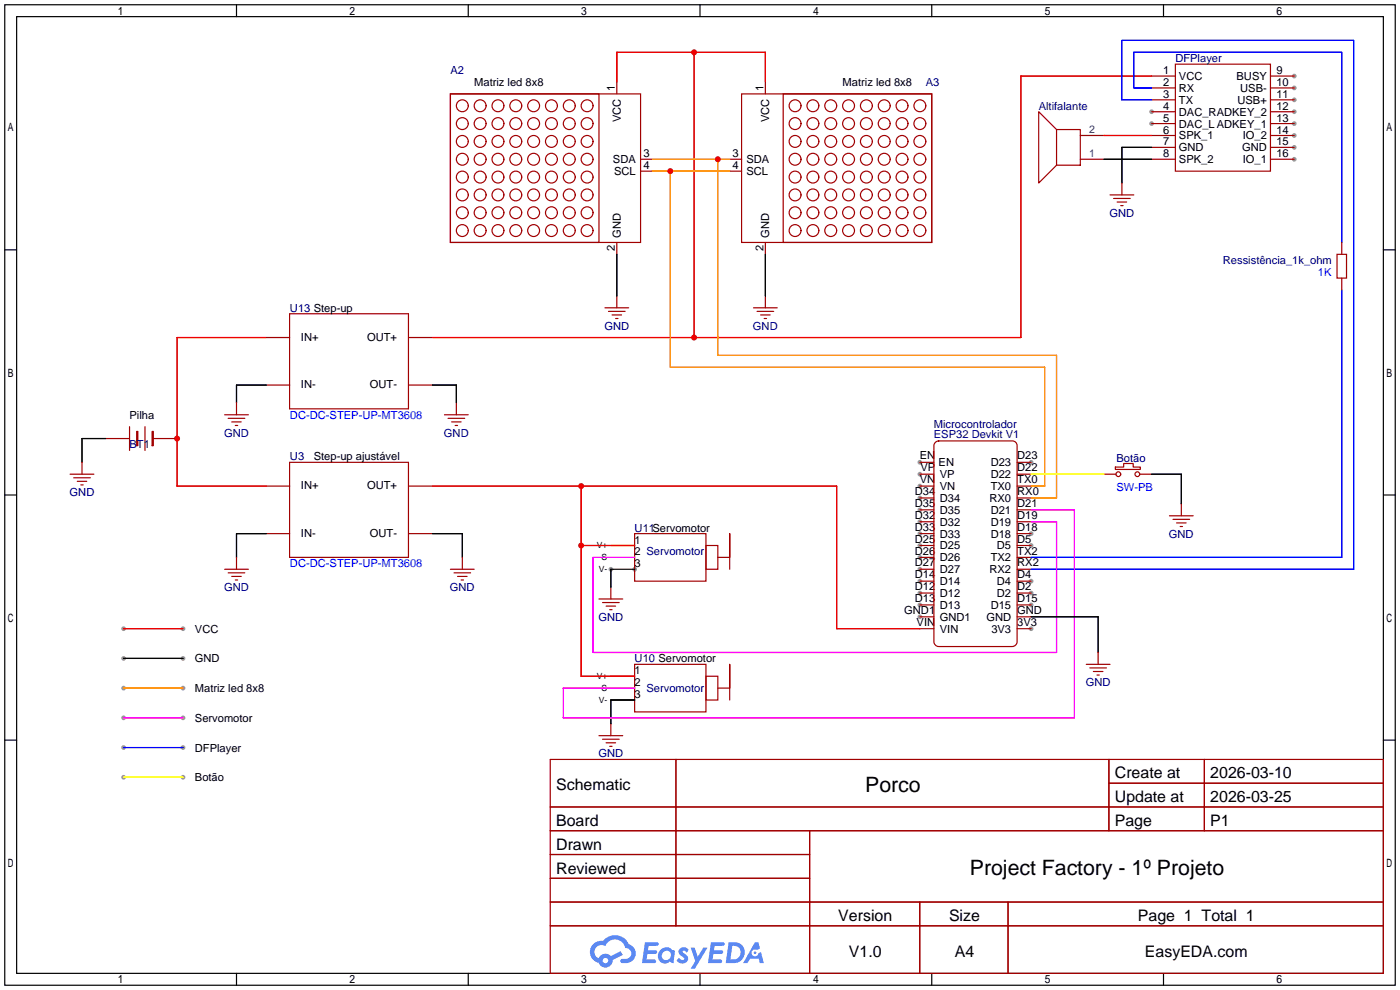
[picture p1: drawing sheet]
<svg xmlns="http://www.w3.org/2000/svg" width="299mm" height="212mm" viewBox="0 0 299 212" stroke-linecap="round" stroke-linejoin="round" font-family="sans-serif">
<g fill="#999">
<circle cx="246.1" cy="23.9" r=".51"/>
<circle cx="246.1" cy="26.4" r=".51"/>
<circle cx="276.6" cy="16.3" r=".51"/>
<circle cx="276.6" cy="18.8" r=".51"/>
<circle cx="276.6" cy="21.3" r=".51"/>
<circle cx="276.6" cy="23.9" r=".51"/>
<circle cx="276.6" cy="26.4" r=".51"/>
<circle cx="276.6" cy="29" r=".51"/>
<circle cx="276.6" cy="31.5" r=".51"/>
<circle cx="276.6" cy="34" r=".51"/>
<circle cx="135.6" cy="121.7" r=".51"/>
<circle cx="196.6" cy="98.8" r=".51"/>
<circle cx="196.6" cy="101.3" r=".51"/>
<circle cx="196.6" cy="103.9" r=".51"/>
<circle cx="196.6" cy="106.4" r=".51"/>
<circle cx="196.6" cy="109" r=".51"/>
<circle cx="196.6" cy="111.5" r=".51"/>
<circle cx="196.6" cy="114" r=".51"/>
<circle cx="196.6" cy="116.6" r=".51"/>
<circle cx="196.6" cy="119.1" r=".51"/>
<circle cx="196.6" cy="121.7" r=".51"/>
<circle cx="196.6" cy="124.2" r=".51"/>
<circle cx="196.6" cy="126.7" r=".51"/>
<circle cx="196.6" cy="129.3" r=".51"/>
<circle cx="196.6" cy="131.8" r=".51"/>
<circle cx="220.4" cy="98.8" r=".51"/>
<circle cx="220.4" cy="114" r=".51"/>
<circle cx="220.4" cy="116.6" r=".51"/>
<circle cx="220.4" cy="124.2" r=".51"/>
<circle cx="220.4" cy="126.7" r=".51"/>
<circle cx="220.4" cy="129.3" r=".51"/>
<circle cx="220.4" cy="134.4" r=".51"/>
<circle cx="130.6" cy="121.7" r=".51"/>
<circle cx="26.4" cy="134.4" r=".51"/>
<circle cx="39.1" cy="134.4" r=".51"/>
<circle cx="26.4" cy="147.1" r=".51"/>
<circle cx="39.1" cy="147.1" r=".51"/>
<circle cx="26.4" cy="159.8" r=".51"/>
<circle cx="39.1" cy="159.8" r=".51"/>
<circle cx="26.4" cy="140.7" r=".51"/>
<circle cx="39.1" cy="140.7" r=".51"/>
<circle cx="26.4" cy="153.4" r=".51"/>
<circle cx="39.1" cy="153.4" r=".51"/>
<circle cx="26.4" cy="166.1" r=".51"/>
<circle cx="39.1" cy="166.1" r=".51"/>
</g>
<g fill="none" stroke="#000" stroke-width=".25">
<path d="M1 1h297.2v209.6h-297.2zM3.6 3.6h292.1v204.4h-292.1zM50.5 1v2.6M100.1 1v2.6M149.6 1v2.6M199.1 1v2.6M248.7 1v2.6M1 53.4h2.6M295.7 53.4h2.5M1 105.8h2.6M295.7 105.8h2.5M1 158.2h2.6"/>
<path d="M295.7 158.2h2.5M50.5 208v2.6M100.1 208v2.6M149.6 208v2.6M199.1 208v2.6M248.7 208v2.6"/>
</g>
<g fill="none" stroke="#a10000" stroke-width=".25">
<path d="M117.6 162.3h178.1v45.7h-178.1zM117.6 172.5h178.1M117.6 177.5h178.1M144.5 162.3v35.6M173 177.5v30.5M237 162.3v15.2M237 167.4h58.7M257.4 162.3v15.2M117.6 182.6h55.4M117.6 192.8h178.1M117.6 187.7h55.4M117.6 197.9h178.1"/>
<path d="M196.6 192.8v15.2M215.4 192.8v15.2"/>
</g>
<g fill="#5487ff">
<path d="M145.3 202.7a1.3 1.3 0 0 1 1.9 .3l-.4 .6a.54 .54 0 0 0-.9-.2l.1 .2a1.34 1.34 0 0 1 .9 1.8 1.47 1.47 0 0 1-2.3-.1l.5-.6 .8 .5a.31 .31 0 0 0 .4-.3 .31 .31 0 0 0-.3-.4 1.12 1.12 0 0 1-.7-1.8z"/>
<path d="M147.6 202.5h.9l.6 2 1.2-2h.9l-2.7 4.6h-.9l1-1.7z"/>
<path d="M137.8 201.4h1.7a1.31 1.31 0 0 1 1.2 .2 .4 .4 0 0 1-.3 .5l-1.8 .1-.1 .9h1.6a.4 .4 0 0 1 .4 .4 .4 .4 0 0 1-.5 .4h-1.6l-.2 1.2h1.4a.46 .46 0 0 1 .5 0 .46 .46 0 0 1 .1 .5l-.4 .2h-2.6z"/>
<path d="M151.9 201.4h1.7a1.32 1.32 0 0 1 1.2 .2 .39 .39 0 0 1-.3 .5l-1.8 .1-.1 .9h1.6a.4 .4 0 0 1 .4 .4 .4 .4 0 0 1-.4 .4h-1.7l-.2 1.2h1.4a.46 .46 0 0 1 .5 0 .46 .46 0 0 1 .1 .5l-.4 .2h-2.6z"/>
<path d="M161.3 201.4h.8l.3 1.3-.6 .4a.75 .75 0 0 0-1.1 .3 .75 .75 0 0 0 .5 1 .75 .75 0 0 0 .9-.7l.5-.2 .6 2.3h-.8l-.3-.9h-1.8l-.5 .9h-1z"/>
<path d="M155.7 201.4l-.6 4.4h1.5a2.27 2.27 0 0 0 2.6-2.2 2.27 2.27 0 0 0-2.7-2.2zM156.5 202.1a1.5 1.5 0 0 1 1.8 1.6 1.5 1.5 0 0 1-1.9 1.4h-.3z"/>
<path d="M141.2 203a1.6 1.6 0 0 0-.3 2.3 1.6 1.6 0 0 0 2.3 .2l.7 .3 .3-2.4-.1-.3-.5-.1a1.58 1.58 0 0 0-2.4 0zM141.8 203.5a.98 .98 0 0 1 1.6 .4 .98 .98 0 0 1-1.1 1.3 .94 .94 0 0 1-.9-.7 .94 .94 0 0 1 .4-1z"/>
<path d="M126.8 201.8a2.37 2.37 0 0 0 1.1 4 1.54 1.54 0 0 0 1.8 1 1.54 1.54 0 0 0 1.2-1.6l2.2-1.1-.5-.8-2 1a1.57 1.57 0 0 0-2.7 .5 1.5 1.5 0 0 1-.7-2.1 1.5 1.5 0 0 1 2.2-.5 2.23 2.23 0 0 1 2.3-1.4 2.23 2.23 0 0 1 2 1.8 1.16 1.16 0 0 1 1.2 1.1 1.16 1.16 0 0 1-1.1 1.2h-.7a.47 .47 0 0 0-.5 .4 .47 .47 0 0 0 .4 .5 2.17 2.17 0 0 0 2.5-.9 2.17 2.17 0 0 0-.3-2.7l-.8-.4a3.2 3.2 0 0 0-5.5-.7l-1.1 .1zM128.8 205.3a.6 .6 0 0 1 1.2 0 .6 .6 0 0 1-1.2 0z"/>
<circle cx="161.4" cy="203.6" r=".28"/>
</g>
<g fill="none" stroke="#a10000" stroke-width=".25">
<path d="M131.8 17.5v2.6M163.6 17.5v2.6M246.1 16.3h5.1M246.1 18.8h5.1M251.2 13.7h20.3v22.9h-20.3zM271.5 16.3h5.1M271.5 18.8h5.1M96.3 20.1h31.7v31.7h-31.7zM96.3 20.1h40.6v31.7h-40.6zM136.9 34h2.5M136.9 36.6h2.5M156 34h2.5"/>
<path d="M156 36.6h2.5M158.5 20.1h40.6v31.7h-40.6zM167.4 20.1h31.7v31.7h-31.7zM225.8 27.7l-3.8-3.8v15.2l3.8-3.8M225.8 27.7h5.1v7.6h-5.1zM239.8 39.1v2.6M246.1 21.3h5.1M246.1 23.9h5.1M246.1 26.4h5.1M246.1 29h5.1M246.1 31.5h5.1M246.1 34h5.1"/>
<path d="M271.5 21.3h5.1M271.5 23.9h5.1M271.5 26.4h5.1M271.5 29h5.1M271.5 31.5h5.1M271.5 34h5.1M131.8 51.8v2.6M163.6 51.8v2.6M237.2 41.7h5.1M238 42.4h3.6M238.8 43.2h2M239.5 43.9h.5"/>
<path d="M285.8 54.4h2v5h-2zM286.8 51.8v2.6M286.8 59.4v2.6M56.9 72.1h5M61.9 67.1h25.4v20.3h-25.4zM87.5 72.1h5M129.3 65.8h5.1M130 66.5h3.6M130.8 67.3h2M131.6 68.1h.5M131.8 63.2v2.6M161 65.8h5.1"/>
<path d="M161.8 66.5h3.6M162.6 67.3h2M163.3 68.1h.5M163.6 63.2v2.6M17.5 98.8v2.5M22.6 93.7h5.1M27.7 91.2v5.1M29.2 92.2h.3v3h-.3zM31 91.2v5.1M32.5 92.2h.3v3h-.3zM32.8 93.7h5M48 88.6h5.1"/>
<path d="M48.8 89.4h3.5M49.5 90.2h2.1M50.3 90.9h.5M50.5 86.1v2.5M56.9 82.3h5M61.9 98.8h25.4v20.3h-25.4zM87.5 82.3h5M95 88.6h5.1M95.8 89.4h3.5M96.5 90.2h2.1M97.3 90.9h.5M97.5 86.1v2.5"/>
<path d="M196.6 98.8h3M199.9 94.5l.7-.3h15.8a1 1 0 0 1 1 1v42a1.07 1.07 0 0 1-1 1h-15.8a1.07 1.07 0 0 1-1-1v-42zM217.4 98.8h3M238.4 99.8h1.8v-.7h2v.7h1.5v.5h-5.3zM15 101.3h5.1M15.7 102.1h3.6M16.5 102.9h2M17.3 103.6h.5M50.5 119.1v2.6M56.9 103.9h5M56.9 114h5M87.5 103.9h5"/>
<path d="M87.5 114h5M98.8 119.1v2.6M135.6 114h15.3v10.2h-15.3zM150.9 116.6h2.5v5.1h-2.5zM153.4 119.1h2.6v-5.1v7.7M196.6 103.9h3M196.6 114h3M196.6 119.1h3M196.6 101.3h3M196.6 106.4h3M196.6 109h3M196.6 111.5h3"/>
<path d="M196.6 116.6h3M217.4 103.9h3M217.4 114h3M217.4 119.1h3M217.4 101.3h3M217.4 106.4h3M217.4 109h3M217.4 111.5h3M217.4 116.6h3M236 101.3h2.5M243.6 101.3h2.5M249.9 110.2h5.1"/>
<path d="M250.7 111h3.6M251.5 111.8h2M252.2 112.5h.5M252.5 107.7v2.5M48 121.7h5.1M48.8 122.4h3.5M49.5 123.2h2.1M50.3 124h.5M96.3 121.7h5M97 122.4h3.6M97.8 123.2h2M98.6 124h.5"/>
<path d="M128 128h5.1M128.8 128.8h3.5M129.5 129.5h2.1M130.3 130.3h.5M130.6 125.5v2.5M196.6 121.7h3M196.6 124.2h3M196.6 126.7h3M196.6 129.3h3M196.6 131.8h3M196.6 134.4h3M217.4 121.7h3"/>
<path d="M217.4 124.2h3M217.4 126.7h3M217.4 129.3h3M217.4 131.8h3M217.4 134.4h3M234.7 139.4v2.6M128 157.2h5.1M128.8 158h3.5M129.5 158.8h2.1M130.3 159.5h.5M130.6 154.7v2.5M135.6 142h15.3v10.1h-15.3z"/>
<path d="M150.9 144.5h2.5v5.1h-2.5zM153.4 147.1h2.6v-5.1v7.6M232.2 142h5M232.9 142.7h3.6M233.7 143.5h2M234.4 144.3h.5"/>
<circle cx="98.8" cy="22.6" r="1.27"/>
<circle cx="98.8" cy="34" r="1.27"/>
<circle cx="98.8" cy="37.8" r="1.27"/>
<circle cx="98.8" cy="30.2" r="1.27"/>
<circle cx="98.8" cy="26.4" r="1.27"/>
<circle cx="102.6" cy="22.6" r="1.27"/>
<circle cx="102.6" cy="34" r="1.27"/>
<circle cx="102.6" cy="37.8" r="1.27"/>
<circle cx="102.6" cy="30.2" r="1.27"/>
<circle cx="102.6" cy="26.4" r="1.27"/>
<circle cx="106.4" cy="22.6" r="1.27"/>
<circle cx="106.4" cy="34" r="1.27"/>
<circle cx="106.4" cy="37.8" r="1.27"/>
<circle cx="106.4" cy="30.2" r="1.27"/>
<circle cx="106.4" cy="26.4" r="1.27"/>
<circle cx="110.2" cy="22.6" r="1.27"/>
<circle cx="110.2" cy="34" r="1.27"/>
<circle cx="110.2" cy="37.8" r="1.27"/>
<circle cx="110.2" cy="30.2" r="1.27"/>
<circle cx="110.2" cy="26.4" r="1.27"/>
<circle cx="114" cy="22.6" r="1.27"/>
<circle cx="114" cy="34" r="1.27"/>
<circle cx="114" cy="37.8" r="1.27"/>
<circle cx="114" cy="30.2" r="1.27"/>
<circle cx="114" cy="26.4" r="1.27"/>
<circle cx="117.9" cy="22.6" r="1.27"/>
<circle cx="117.9" cy="34" r="1.27"/>
<circle cx="117.9" cy="37.8" r="1.27"/>
<circle cx="117.9" cy="30.2" r="1.27"/>
<circle cx="117.9" cy="26.4" r="1.27"/>
<circle cx="121.7" cy="22.6" r="1.27"/>
<circle cx="121.7" cy="34" r="1.27"/>
<circle cx="121.7" cy="37.8" r="1.27"/>
<circle cx="121.7" cy="30.2" r="1.27"/>
<circle cx="121.7" cy="26.4" r="1.27"/>
<circle cx="125.5" cy="22.6" r="1.27"/>
<circle cx="125.5" cy="34" r="1.27"/>
<circle cx="125.5" cy="37.8" r="1.27"/>
<circle cx="125.5" cy="30.2" r="1.27"/>
<circle cx="125.5" cy="26.4" r="1.27"/>
<circle cx="169.9" cy="22.6" r="1.27"/>
<circle cx="169.9" cy="34" r="1.27"/>
<circle cx="169.9" cy="37.8" r="1.27"/>
<circle cx="169.9" cy="30.2" r="1.27"/>
<circle cx="169.9" cy="26.4" r="1.27"/>
<circle cx="173.7" cy="22.6" r="1.27"/>
<circle cx="173.7" cy="34" r="1.27"/>
<circle cx="173.7" cy="37.8" r="1.27"/>
<circle cx="173.7" cy="30.2" r="1.27"/>
<circle cx="173.7" cy="26.4" r="1.27"/>
<circle cx="177.5" cy="22.6" r="1.27"/>
<circle cx="177.5" cy="34" r="1.27"/>
<circle cx="177.5" cy="37.8" r="1.27"/>
<circle cx="177.5" cy="30.2" r="1.27"/>
<circle cx="177.5" cy="26.4" r="1.27"/>
<circle cx="181.4" cy="22.6" r="1.27"/>
<circle cx="181.4" cy="34" r="1.27"/>
<circle cx="181.4" cy="37.8" r="1.27"/>
<circle cx="181.4" cy="30.2" r="1.27"/>
<circle cx="181.4" cy="26.4" r="1.27"/>
<circle cx="185.2" cy="22.6" r="1.27"/>
<circle cx="185.2" cy="34" r="1.27"/>
<circle cx="185.2" cy="37.8" r="1.27"/>
<circle cx="185.2" cy="30.2" r="1.27"/>
<circle cx="185.2" cy="26.4" r="1.27"/>
<circle cx="189" cy="22.6" r="1.27"/>
<circle cx="189" cy="34" r="1.27"/>
<circle cx="189" cy="37.8" r="1.27"/>
<circle cx="189" cy="30.2" r="1.27"/>
<circle cx="189" cy="26.4" r="1.27"/>
<circle cx="192.8" cy="22.6" r="1.27"/>
<circle cx="192.8" cy="34" r="1.27"/>
<circle cx="192.8" cy="37.8" r="1.27"/>
<circle cx="192.8" cy="30.2" r="1.27"/>
<circle cx="192.8" cy="26.4" r="1.27"/>
<circle cx="196.6" cy="22.6" r="1.27"/>
<circle cx="196.6" cy="34" r="1.27"/>
<circle cx="196.6" cy="37.8" r="1.27"/>
<circle cx="196.6" cy="30.2" r="1.27"/>
<circle cx="196.6" cy="26.4" r="1.27"/>
<circle cx="98.8" cy="41.7" r="1.27"/>
<circle cx="98.8" cy="45.5" r="1.27"/>
<circle cx="98.8" cy="49.3" r="1.27"/>
<circle cx="102.6" cy="41.7" r="1.27"/>
<circle cx="102.6" cy="45.5" r="1.27"/>
<circle cx="102.6" cy="49.3" r="1.27"/>
<circle cx="106.4" cy="41.7" r="1.27"/>
<circle cx="106.4" cy="45.5" r="1.27"/>
<circle cx="106.4" cy="49.3" r="1.27"/>
<circle cx="110.2" cy="41.7" r="1.27"/>
<circle cx="110.2" cy="45.5" r="1.27"/>
<circle cx="110.2" cy="49.3" r="1.27"/>
<circle cx="114" cy="41.7" r="1.27"/>
<circle cx="114" cy="45.5" r="1.27"/>
<circle cx="114" cy="49.3" r="1.27"/>
<circle cx="117.9" cy="41.7" r="1.27"/>
<circle cx="117.9" cy="45.5" r="1.27"/>
<circle cx="117.9" cy="49.3" r="1.27"/>
<circle cx="121.7" cy="41.7" r="1.27"/>
<circle cx="121.7" cy="45.5" r="1.27"/>
<circle cx="121.7" cy="49.3" r="1.27"/>
<circle cx="125.5" cy="41.7" r="1.27"/>
<circle cx="125.5" cy="45.5" r="1.27"/>
<circle cx="125.5" cy="49.3" r="1.27"/>
<circle cx="169.9" cy="41.7" r="1.27"/>
<circle cx="169.9" cy="45.5" r="1.27"/>
<circle cx="169.9" cy="49.3" r="1.27"/>
<circle cx="173.7" cy="41.7" r="1.27"/>
<circle cx="173.7" cy="45.5" r="1.27"/>
<circle cx="173.7" cy="49.3" r="1.27"/>
<circle cx="177.5" cy="41.7" r="1.27"/>
<circle cx="177.5" cy="45.5" r="1.27"/>
<circle cx="177.5" cy="49.3" r="1.27"/>
<circle cx="181.4" cy="41.7" r="1.27"/>
<circle cx="181.4" cy="45.5" r="1.27"/>
<circle cx="181.4" cy="49.3" r="1.27"/>
<circle cx="185.2" cy="41.7" r="1.27"/>
<circle cx="185.2" cy="45.5" r="1.27"/>
<circle cx="185.2" cy="49.3" r="1.27"/>
<circle cx="189" cy="41.7" r="1.27"/>
<circle cx="189" cy="45.5" r="1.27"/>
<circle cx="189" cy="49.3" r="1.27"/>
<circle cx="192.8" cy="41.7" r="1.27"/>
<circle cx="192.8" cy="45.5" r="1.27"/>
<circle cx="192.8" cy="49.3" r="1.27"/>
<circle cx="196.6" cy="41.7" r="1.27"/>
<circle cx="196.6" cy="45.5" r="1.27"/>
<circle cx="196.6" cy="49.3" r="1.27"/>
<circle cx="239" cy="101.3" r=".51"/>
<circle cx="243.1" cy="101.3" r=".51"/>
</g>
<path d="M230.9 34h5.1M230.9 29h5.1" fill="none" stroke="#850000" stroke-width=".25"/>
<path d="M131.8 17.5v-6.3h31.8v6.3M148.3 11.2v60.9M246.1 16.3h-27.9v55.8h-125.7M236 29h10.1M56.9 72.1h-19.1v31.8h19.1M92.5 103.9h86.3v30.5h17.8M124.2 103.9v40.6h11.4M124.2 116.6h11.4M26.4 134.4h12.7" fill="none" stroke="#f00" stroke-width=".25"/>
<path d="M130.6 119.1h5M220.4 101.3h15.6M130.6 147.1h5M26.4 166.1h12.7" fill="none" stroke="#ff0" stroke-width=".25"/>
<g fill="none" stroke="#000" stroke-width=".25">
<path d="M236 34h10.1M246.1 31.5h-6.3v7.6M131.8 54.4v8.8M163.6 54.4v8.8M22.6 93.7h-5.1v5.1M56.9 82.3h-6.4v3.8M92.5 82.3h5v3.8M56.9 114h-6.4v5.1M92.5 114h6.3v5.1M246.1 101.3h6.4v6.4M135.6 121.7h-5v3.8M220.4 131.8h14.3v7.6"/>
<path d="M26.4 140.7h12.7M135.6 149.6h-5v5.1"/>
</g>
<path d="M139.4 34h16.6M139.4 36.6h16.6M143.3 36.6v41.9h80v25.4h-2.9M153.4 34v41.9h72.4v30.5h-5.4M26.4 147.1h12.7" fill="none" stroke="#f90" stroke-width=".25"/>
<path d="M246.1 18.8h-3.8v-7.6h44.5v40.6M246.1 21.3h-6.3v-12.7h49.5v113.1h-68.9M286.8 62v57.1h-66.4M26.4 159.8h12.7" fill="none" stroke="#00f" stroke-width=".25"/>
<path d="M220.4 109h9.2v44.4h-109.2v-6.3h15.2M220.4 111.5h5.4v27.9h-99.1v-20.3h8.9M26.4 153.4h12.7" fill="none" stroke="#f0f" stroke-width=".25"/>
<g fill="#c00">
<circle cx="37.8" cy="93.7" r=".63"/>
<circle cx="148.3" cy="72.1" r=".63"/>
<circle cx="148.3" cy="11.2" r=".63"/>
<circle cx="153.4" cy="34" r=".63"/>
<circle cx="143.3" cy="36.6" r=".63"/>
<circle cx="124.2" cy="103.9" r=".63"/>
<circle cx="124.2" cy="116.6" r=".63"/>
</g>
<g font-size="4.5">
<text x="184.9" y="169.2">Porco</text>
<text x="207.3" y="187">Project Factory - 1º Projeto</text>
</g>
<g font-size="3.4">
<text x="238.3" y="166.4">Create at</text>
<text x="258.7" y="166.4">2026-03-10</text>
<text x="118.9" y="168.9">Schematic</text>
<text x="238.3" y="171.4">Update at</text>
<text x="258.7" y="171.4">2026-03-25</text>
<text x="118.9" y="176.5">Board</text>
<text x="238.3" y="176.5">Page</text>
<text x="258.7" y="176.5">P1</text>
<text x="118.9" y="181.6">Drawn</text>
<text x="118.9" y="186.7">Reviewed</text>
<text x="179.2" y="196.8">Version</text>
<text x="202.8" y="196.8">Size</text>
<text x="243.2" y="196.8">Page 1 Total 1</text>
<text x="181.4" y="204.5">V1.0</text>
<text x="204.1" y="204.5">A4</text>
<text x="244.7" y="204.5">EasyEDA.com</text>
</g>
<g font-size="2.4" fill="#000080">
<text x="96.3" y="15.8">A2</text>
<text x="251.2" y="13.3">DFPlayer</text>
<text x="197.9" y="18.4">A3</text>
<text x="222" y="23.5">Altifalante</text>
<text x="237.1" y="46.3">GND</text>
<text x="261.4" y="56.5">Ressistência_1k_ohm</text>
<text x="62" y="66.6">U13 Step-up</text>
<text x="129.2" y="70.4">GND</text>
<text x="160.9" y="70.4">GND</text>
<text x="27.7" y="95.8">BT1</text>
<text x="47.9" y="93.3">GND</text>
<text x="94.9" y="93.3">GND</text>
<text x="199.6" y="91.5">Microcontrolador</text>
<text x="199.6" y="93.6">ESP32 Devkit V1</text>
<text x="62" y="98.4">U3</text>
<text x="238.6" y="98.6">Botão</text>
<text x="14.9" y="106">GND</text>
<text x="135.6" y="113.6">U11Servomotor</text>
<text x="249.8" y="114.9">GND</text>
<text x="47.9" y="126.3">GND</text>
<text x="96.2" y="126.3">GND</text>
<text x="127.9" y="132.7">GND</text>
<text x="135.6" y="141.6">U10 Servomotor</text>
<text x="138.2" y="147.9">Servomotor</text>
<text x="232.1" y="146.6">GND</text>
<text x="127.9" y="161.9">GND</text>
</g>
<g font-size="2.4">
<text x="248.6" y="15.8">1</text>
<text x="252" y="17.1">VCC</text>
<text x="264.3" y="17.1">BUSY</text>
<text x="272.8" y="15.8">9</text>
<text x="101.3" y="18.4">Matriz led 8x8</text>
<text x="131.4" y="19.5" transform="rotate(-90 131.4 19.5)">1</text>
<text x="163.2" y="19.5" transform="rotate(-90 163.2 19.5)">1</text>
<text x="180.1" y="18.4">Matriz led 8x8</text>
<text x="248.6" y="18.4">2</text>
<text x="248.6" y="20.9">3</text>
<text x="248.6" y="23.5">4</text>
<text x="252" y="19.6">RX</text>
<text x="252" y="22.2">TX</text>
<text x="264.5" y="22.2">USB+</text>
<text x="265.1" y="19.6">USB-</text>
<text x="272.8" y="18.4">10</text>
<text x="272.8" y="20.9">11</text>
<text x="272.8" y="23.5">12</text>
<text x="132.7" y="26.1" transform="rotate(-90 132.7 26.1)">VCC</text>
<text x="164.4" y="26.1" transform="rotate(-90 164.4 26.1)">VCC</text>
<text x="248.6" y="26">5</text>
<text x="248.6" y="28.5">6</text>
<text x="252" y="24.7">DAC_RADKEY_2</text>
<text x="252" y="27.3">DAC_LADKEY_1</text>
<text x="252" y="29.8">SPK_1</text>
<text x="265.6" y="29.8">IO_2</text>
<text x="272.8" y="26">13</text>
<text x="272.8" y="28.5">14</text>
<text x="131" y="34.9">SDA</text>
<text x="137.5" y="33.6">3</text>
<text x="156.6" y="33.6">3</text>
<text x="159.5" y="34.9">SDA</text>
<text x="248.6" y="31.1">7</text>
<text x="248.6" y="33.6">8</text>
<text x="252" y="32.3">GND</text>
<text x="252" y="34.9">SPK_2</text>
<text x="265.5" y="32.3">GND</text>
<text x="265.6" y="34.9">IO_1</text>
<text x="272.8" y="31.1">15</text>
<text x="272.8" y="33.6">16</text>
<text x="131.3" y="37.4">SCL</text>
<text x="137.5" y="36.2">4</text>
<text x="156.6" y="36.2">4</text>
<text x="159.5" y="37.4">SCL</text>
<text x="131.4" y="53.7" transform="rotate(-90 131.4 53.7)">2</text>
<text x="132.7" y="50.8" transform="rotate(-90 132.7 50.8)">GND</text>
<text x="163.2" y="53.7" transform="rotate(-90 163.2 53.7)">2</text>
<text x="164.4" y="50.8" transform="rotate(-90 164.4 50.8)">GND</text>
<text x="64.3" y="72.8">IN+</text>
<text x="78.5" y="72.8">OUT+</text>
<text x="64.3" y="82.9">IN-</text>
<text x="79.1" y="82.9">OUT-</text>
<text x="27.7" y="89.5">Pilha</text>
<text x="67.1" y="98.4">Step-up ajustável</text>
<text x="196.6" y="98.2">EN</text>
<text x="196.7" y="100.7">VP</text>
<text x="200.6" y="99.7">EN</text>
<text x="211.7" y="99.7">D23</text>
<text x="217.4" y="98.2">D23</text>
<text x="217.4" y="100.7">D22</text>
<text x="64.3" y="104.5">IN+</text>
<text x="78.5" y="104.5">OUT+</text>
<text x="195.5" y="105.8">D34</text>
<text x="196.6" y="103.3">VN</text>
<text x="200.9" y="102.2">VP</text>
<text x="200.9" y="104.7">VN</text>
<text x="200.9" y="107.3">D34</text>
<text x="211.5" y="107.3">RX0</text>
<text x="211.7" y="102.2">D22</text>
<text x="211.7" y="104.7">TX0</text>
<text x="217.4" y="103.3">TX0</text>
<text x="217.4" y="105.8">RX0</text>
<text x="195.5" y="108.4">D35</text>
<text x="195.5" y="110.9">D32</text>
<text x="195.5" y="113.4">D33</text>
<text x="200.9" y="109.8">D35</text>
<text x="200.9" y="112.4">D32</text>
<text x="211.7" y="109.8">D21</text>
<text x="211.7" y="112.4">D19</text>
<text x="217.4" y="108.4">D21</text>
<text x="217.4" y="110.9">D19</text>
<text x="217.4" y="113.4">D18</text>
<text x="64.3" y="114.7">IN-</text>
<text x="79.1" y="114.7">OUT-</text>
<text x="135.6" y="116.2">1</text>
<text x="135.6" y="118.7">2 Servomotor</text>
<text x="195.5" y="116">D25</text>
<text x="195.5" y="118.5">D26</text>
<text x="200.9" y="114.9">D33</text>
<text x="200.9" y="117.4">D25</text>
<text x="200.9" y="120">D26</text>
<text x="211.7" y="114.9">D18</text>
<text x="211.7" y="120">TX2</text>
<text x="213.1" y="117.4">D5</text>
<text x="217.4" y="116">D5</text>
<text x="217.4" y="118.5">TX2</text>
<text x="135.6" y="121.2">3</text>
<text x="195.5" y="121.1">D27</text>
<text x="195.5" y="123.6">D14</text>
<text x="200.9" y="122.5">D27</text>
<text x="200.9" y="125.1">D14</text>
<text x="211.5" y="122.5">RX2</text>
<text x="213.1" y="125.1">D4</text>
<text x="217.4" y="121.1">RX2</text>
<text x="217.4" y="123.6">D4</text>
<text x="193.3" y="131.2">GND1</text>
<text x="195.5" y="126.1">D12</text>
<text x="195.5" y="128.7">D13</text>
<text x="200.9" y="127.6">D12</text>
<text x="200.9" y="130.1">D13</text>
<text x="211.7" y="130.1">D15</text>
<text x="213.1" y="127.6">D2</text>
<text x="217.4" y="126.1">D2</text>
<text x="217.4" y="128.7">D15</text>
<text x="217.4" y="131.2">GND</text>
<text x="41.7" y="135.2">VCC</text>
<text x="195.9" y="133.8">VIN</text>
<text x="200.9" y="132.7">GND1</text>
<text x="200.9" y="135.2">VIN</text>
<text x="210.8" y="132.7">GND</text>
<text x="211.9" y="135.2">3V3</text>
<text x="217.4" y="133.8">3V3</text>
<text x="41.7" y="141.6">GND</text>
<text x="41.7" y="147.9">Matriz led 8x8</text>
<text x="135.6" y="144.1">1</text>
<text x="135.6" y="146.6">2</text>
<text x="135.6" y="149.2">3</text>
<text x="41.7" y="154.3">Servomotor</text>
<text x="41.7" y="160.6">DFPlayer</text>
<text x="41.7" y="167">Botão</text>
</g>
<g font-size="2.4" fill="#00f">
<text x="281.7" y="59">1K</text>
<text x="62" y="89.5">DC-DC-STEP-UP-MT3608</text>
<text x="238.6" y="105">SW-PB</text>
<text x="62" y="121.2">DC-DC-STEP-UP-MT3608</text>
</g>
<g font-size="2.3" fill="#006464">
<text x="232.8" y="28.4">2</text>
<text x="232.8" y="33.5">1</text>
</g>
<g font-size="1.8">
<text x="127.5" y="117.2">V+</text>
<text x="128.6" y="119.7">S</text>
<text x="128" y="122.2">V-</text>
<text x="127.5" y="145.1">V+</text>
<text x="128.6" y="147.6">S</text>
<text x="128" y="150.2">V-</text>
</g>
</svg>
